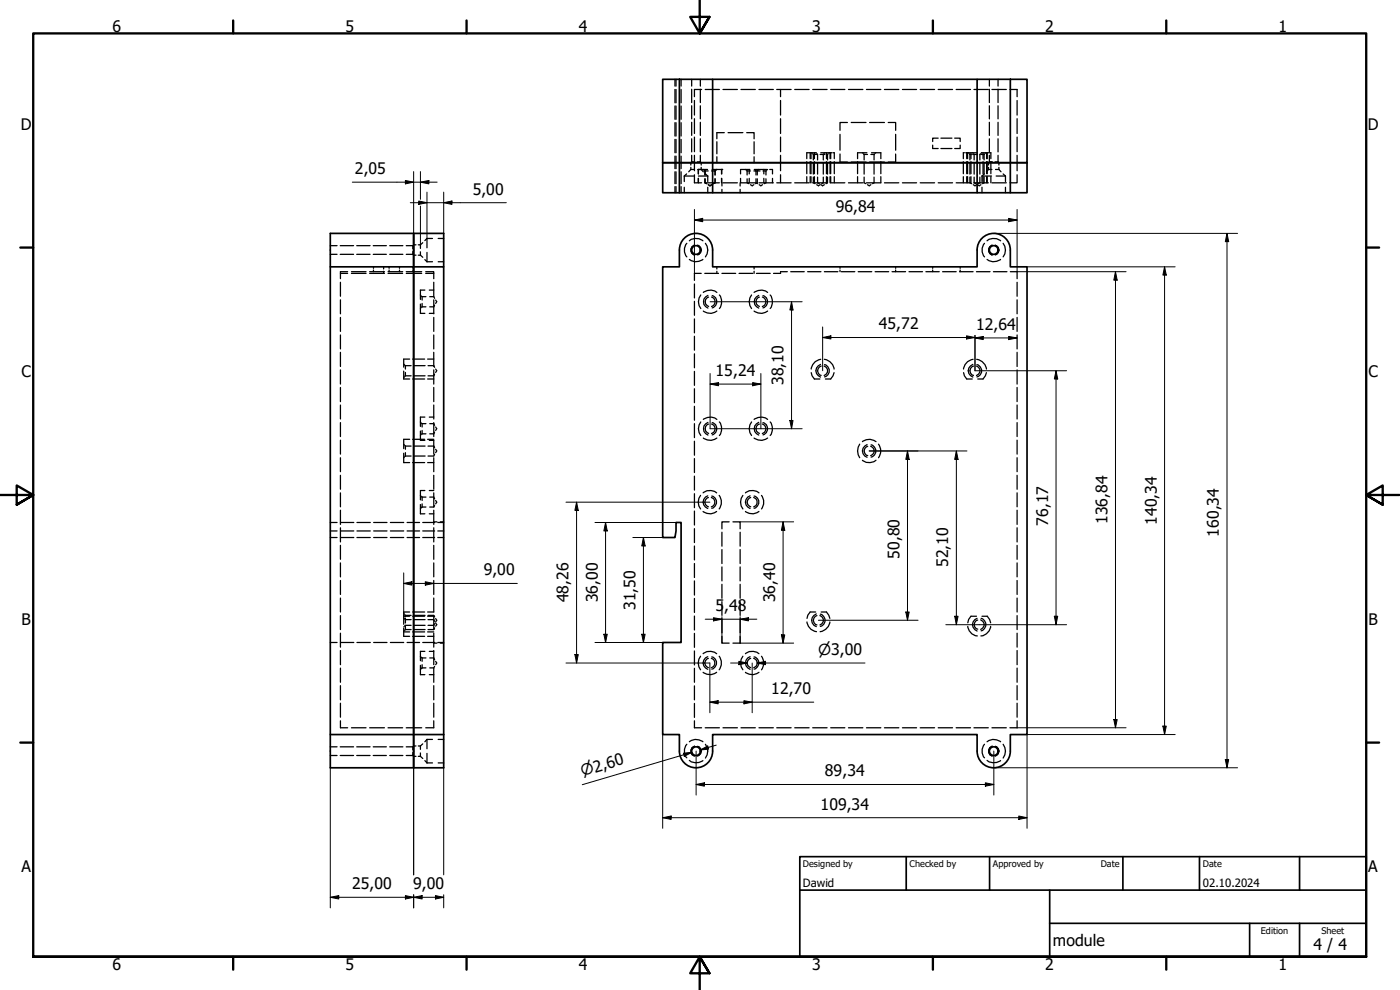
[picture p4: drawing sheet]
<svg xmlns="http://www.w3.org/2000/svg" width="420mm" height="297mm" viewBox="0 0 420 297" stroke-linecap="round" stroke-linejoin="round" font-family="sans-serif">
<!-- layer: Hidden (ISO) -->
<g fill="none" stroke="#000" stroke-width=".38">
<path d="M202.6 23.8v2M202.6 26.8v4M202.6 31.8v4M202.6 36.8v4M202.9 23.8v2M202.9 26.8v4M202.9 31.8v4M202.9 36.8v4M204.4 23.8v2M204.4 26.8v4M204.4 31.8v4M204.4 36.8v4"/>
<path d="M207.6 23.8v2M207.6 26.8v4M207.6 31.7v4M207.6 36.7v3.9M208.4 30.1v4.4M208.4 35.6v4.5M210.2 23.8v2M210.2 26.8v4M210.2 31.7v4M210.2 36.7v3.9M210.6 26.8h-2.2v2.2M211.6 26.8h4.3"/>
<path d="M217 26.8h4.3M217.4 39.8h-2.3v1.8M218.5 39.8h4.4M222.4 26.8h4.3M224.1 39.8h2.2v1.8M227.8 26.8h4.3M233.1 26.8h4.3M234.3 26.8v2.2M234.3 30.1v4.4M234.3 35.6v4.5M238.5 26.8h4.3M243.9 26.8h4.3"/>
<path d="M249.3 26.8h4.3M254.3 36.8h-2.2v2.3M254.6 26.8h4.4M255.5 36.8h4.4M260 26.8h4.4M261 36.8h4.4M265.4 26.8h4.3M266.6 36.8h2.2v2.3M270.8 26.8h4.3M276.2 26.8h4.3M281.6 26.8h4.3M287 26.8h4.3"/>
<path d="M292.3 26.8h4.3M296.9 23.8v2M296.9 26.8v4M296.9 31.7v4M296.9 36.7v3.9M297.7 26.8h4.3M299.5 23.8v2M299.5 26.8v4M299.5 31.7v4M299.5 36.7v3.9M303.1 26.8h2.1v2.2M305.2 30.1v4.4"/>
<path d="M305.2 35.6v4.5M202.6 41.8v4M202.6 46.8v3.8M202.6 51.5v3.6M202.6 56v1.8M202.9 41.8v4M202.9 46.8v3.8M202.9 51.5v3.6M202.9 56v1.8M204.4 41.8v4M204.4 46.8v3.8M204.4 51.5v3.6"/>
<path d="M204.4 56v1.8M205.4 52.8h2.8M205.4 52.8v1.7M205.4 56.2v1.6M206.1 52.2l-.7 .6M207.3 50.8h1M207.3 50.8l-.6 .7M207.3 50.2v.6M207.5 48.8l-.2 .7M207.6 48.6h.9M207.6 48.6h-.1M207.6 41.6v4"/>
<path d="M207.6 46.6v2M208.4 41.1v4.4M208.4 46.6v4.6M208.4 52.4v2.4h2.2M209.3 48.6h.9M209.4 50.8h2.9M209.5 50.8v1.4M209.5 53.5v1.3M209.6 52.8h2.8M209.6 50.8v1.4M209.6 53.5v1.3M210.2 48.6h.1"/>
<path d="M210.2 41.6v4M210.2 46.6v2M210.4 48.8v.7M210.4 50.2v.6l.7 .7M211 50.8l.2 .2M211.1 50.8l.2 .2M211.4 51.2l.1 .1M211.5 51.2l.1 .1v1.2M211.5 51.3h1M211.5 53.6v1.2l.5 .3M211.5 51.3v1.2M211.6 54.8h4.3"/>
<path d="M211.6 54.8l.5 .3M211.6 53.6v1.2M211.7 52.2l.7 .6M212.4 52.8v1.7M212.4 56.2v1.6M212.5 55.4l.6 .3M213.6 51.3h1M213.6 55.4l-.6 .3M213.7 50.8h2.8v1.4M214.6 51.3h.1M214.6 53.6v1.2l-.5 .3M214.6 51.3v1.2"/>
<path d="M215 50.8l-.1 .2M215.1 42.5v3.7M215.1 47v1.8M215.1 50.8l-.2 .2M216.5 53.5v1.3M216.6 50.8v1.4M216.6 53.5v1.3M216.7 54.8v1M216.7 56.8v1M217 54.8h4.3M222.1 54.8v1M222.1 56.8v1"/>
<path d="M222.2 53.5v1.3M222.4 54.8h4.3M223.7 50.8l.2 .2M224.1 51.2l.1 .1M224.2 51.3h1M224.2 53.6v1.2l.5 .3M224.2 51.3v1.2M224.9 50.8v1.4M224.9 53.5v1.3M225 50.8h-2.8v1.4M225.2 55.4l.5 .3 .6-.3M226.3 51.3h1.8"/>
<path d="M226.3 42.5v3.7M226.3 47v1.8M226.4 50.8l.1 .2M226.4 50.8h3.7M226.7 51.2l.2 .1v1.2M226.9 53.6v1.2l.4 .3M227.3 53.6v1.2l-.5 .3M227.4 51.2l-.1 1.3M227.7 50.8l-.1 .2M227.8 54.8h4.3M227.8 55.4l.5 .3 .6-.3M229 51.3h.9"/>
<path d="M229.2 50.8v1.4M229.2 53.5v1.3M229.9 53.6v1.2l-.5 .3M229.9 51.3v1.2M230 51.2l-.1 .1M230.4 50.8l-.2 .2M231 50.8h.8v1.4M231.8 53.5v1.3M233.1 54.8h4.3M234.3 41.1v4.4M234.3 46.6v4.6M234.3 52.4v2.4"/>
<path d="M238.5 54.8h4.3M242.1 48.5v3.6M242.1 53v1.8M243.1 45.8v1.8M243.1 48.5v3.6M243.1 53v1.8M243.4 45.8v1.8M243.4 48.5v3.6M243.4 53v1.8M243.6 45.8l.2 .2M243.9 54.8h4.3M244 46.2l.1 .1"/>
<path d="M244.1 46.3h1M244.1 53.1v1.7l.5 .3M244.1 46.3v1.7M244.1 48.9v3.3M244.4 45.8v1.8M244.4 48.5v3.6M244.4 53v1.8M245 46l-2.9-.2v1.8M245.1 55.4l.5 .3 .5-.3M245.2 46.2l.2 1.8M245.4 53.1v1.7l.5 .3M245.4 48.9v3.3"/>
<path d="M246.1 46.3h1.4M246.3 45.8h3.4M246.4 55.4l.5 .3 .5-.3M247.1 53.1v1.7l-.5 .3M247.1 48.9v3.3M247.3 46.2l-.2 .1v1.7M247.6 45.8l-.1 .2M248 46.3h.3M248 45.8v1.8M248 48.5v3.6M248 53v1.8M248.3 53.1v1.7l-.4 .3"/>
<path d="M248.3 46.3v1.7M248.3 48.9v3.3M248.5 46.2l-.2 .1M248.9 45.8l-.2 .2M249.1 45.8v1.8M249.1 48.5v3.6M249.1 53v1.8M249.3 53v1.8h4.3M249.3 45.8v1.8M249.3 48.5v3.6M250 45.8h.4v1.8M250.4 48.5v3.6"/>
<path d="M250.4 53v1.8M252.1 40.3v4.8M252.1 46.2v2.4h2.2M254.6 54.8h4.4M255.5 48.6h4.4M257.4 48.5v3.6M257.4 53v1.8M258.8 45.8l.2 .2M259.2 46.2l.1 .1M259.3 46.3h1M259.3 53.1v1.7l.5 .3M259.3 46.3v1.7"/>
<path d="M259.3 48.9v3.3M260.2 45.8h-2.8v1.8M260.3 55.4l.6 .3 .5-.3M261 48.6h4.4M261.4 46.3h.9M261.6 45.8h2.8v1.8M262.3 53.1v1.7l-.4 .3M262.3 46.3v1.7M262.3 48.9v3.3M262.5 46.2l-.2 .1M262.8 45.8l-.1 .2M264.4 53v1.8h-4.4"/>
<path d="M264.4 48.5v3.6M265.4 54.8h4.3M268.8 46.2v2.4h-2.2M268.8 40.3v4.8M270.8 54.8h4.3M276.2 54.8h4.3M279.9 43.5v1.1h1.7M281.6 41.5h-1.7v1M281.6 54.8h4.3M282.4 41.5h3.3M282.4 44.6h3.3M286.5 41.5h1.7v1"/>
<path d="M287 54.8h4.3M288.2 43.5v1.1h-1.7M289.1 48.5v3.6M289.1 53v1.8M289.4 45.8h-.3v1.8M289.8 45.8h.4M290.1 45.8v1.8M290.1 48.5v3.6M290.1 53v1.8M290.4 48.5v3.6M290.4 53v1.8M290.6 45.8l.2 .2"/>
<path d="M291 46.2l.1 .1M291.1 46.3h.4M291.1 53.1v1.7l.5 .3M291.1 46.3v1.7M291.1 48.9v3.3M291.4 45.8v1.8M291.4 48.5v3.6M291.4 53v1.8M291.8 45.8l.2 .2M291.9 46.3h1.5M292.1 55.4l.5 .3 .5-.3M292.2 46.2l.2 1.8"/>
<path d="M292.3 54.8h4.3M292.4 53.1v1.7l.5 .3M292.4 48.9v3.3M293.2 45.8h-2.9l.1 1.8M293.4 55.4l.5 .3 .5-.3M294.1 53.1v1.7l-.5 .3M294.1 48.9v3.3M294.3 46.2l-.2 .1v1.7M294.4 46.3h.9M294.4 46l3-.2v1.8M294.7 52.8h2.9M294.7 52.8v1.7"/>
<path d="M294.7 56.2v1.6M295 45.8v1.8M295 48.5v3.6M295 53v1.8M295.3 53.1v1.7l-.4 .3M295.3 46.3v1.7M295.3 48.9v3.3M295.4 52.2l-.7 .6M295.5 46.2l-.2 .1M295.8 45.8l-.1 .2M296.1 45.8v1.8M296.1 48.5v3.6"/>
<path d="M296.1 53v1.8M296.3 45.8v1.8M296.3 48.5v3.6M296.3 53v1.8M296.7 50.8h1M296.7 50.8l-.7 .7M296.7 50.2v.6M296.8 48.8l-.1 .7M296.9 48.6h.9M296.9 48.6h.1M296.9 41.6v4M296.9 46.6v2"/>
<path d="M297.4 48.5v3.6M297.4 53v1.8M297.7 54.8h4.3M298.6 48.6h.9M298.8 50.8h1M299 52.8h2.8M299.5 48.6h.1M299.5 41.6v4M299.5 46.6v2M299.7 48.8l.1 .7M299.8 50.8l.6 .7M299.8 50.2v.6"/>
<path d="M301.1 52.2l.7 .6M301.8 52.8v1.7M301.8 56.2v1.6M305.2 52.4v2.4h-2.1M305.2 41.1v4.4M305.2 46.6v4.6M99.1 73.7h2.1M99.1 76.3h2.1M102.1 73.7h4M102.1 76.3h4M107.1 73.7h4M107.1 76.3h4"/>
<path d="M112 73.7h4M112 76.3h4M117 73.7h3.9M117 76.3h3.9M121.9 73.7h2M121.9 76.3h2M123.9 73.7v.9M123.9 75.5v.8M123.9 76.3l.1 .1M124 73.6l-.1 .1M124.1 76.5l.7 .1M124.8 73.5l-.7 .1"/>
<path d="M125.5 73.5h.7M125.5 76.6h.7M126.2 73.5v1M126.2 75.6v1M126.2 76.6l.7 .6M126.9 72.8l-.7 .7M127.5 77.9l.6 .6M128.1 71.6v2.7M128.1 75.7v2.8M128.1 78.5h1.7M128.1 71.6h1.7M128.1 71.6l-.6 .6"/>
<path d="M131.5 78.5h1.7M131.5 71.6h1.7M206.1 73a3.1 3.1 0 0 0 0 4.1M206.9 72.2a3.2 3.2 0 0 1 4 0M206.9 77.8a3.2 3.2 0 0 0 4 0M208.4 73.6a1.53 1.53 0 0 0-1.1 1.4 1.53 1.53 0 0 0 1.1 1.5M209.4 73.6a1.49 1.49 0 0 1 1 1.4 1.49 1.49 0 0 1-1 1.4M211.7 73a3.3 3.3 0 0 1 0 4.1M295.5 73a3.1 3.1 0 0 0 0 4.1M296.2 72.2a3.2 3.2 0 0 1 4.1 0M296.2 77.8a3.2 3.2 0 0 0 4.1 0M297.8 73.6a1.53 1.53 0 0 0-1.1 1.4 1.53 1.53 0 0 0 1.1 1.5"/>
<path d="M298.7 73.6a1.49 1.49 0 0 1 1.1 1.4 1.49 1.49 0 0 1-1.1 1.4M301.1 73a3.3 3.3 0 0 1 0 4.1M102.2 82h2.1M102.2 84.7v4.2M102.2 90v4.2M102.2 95.2v4.2M104.3 81.5h-2.1v2.1M105.5 82h4.4M105.5 81.5h4.4M110.9 82h4.5M110.9 81.5h4.5M112.1 80.1v.4"/>
<path d="M112.1 81v.5M115.1 80.1v.6M115.1 81.4v.6M116.5 82h4.3M116.5 81.5h4.3M116.8 80.1v.4M116.8 81v.5M119.9 80.1v.4M119.9 81v.5M121.9 82h4.7M121.9 81.5h4.7M124 80.1v.4"/>
<path d="M124 81v.5M126.2 91.2v2.8h1.3M126.2 88.5l.1 .2M126.3 92.4l-.1 .1M126.5 88.9l.2 .1M126.7 89v1M126.7 91v1.1M126.7 92.1l-.2 .1M126.7 92.1h1.1M126.7 89h1.1M127.5 87h-1.3v2.8M127.8 81.5h2.4v2.1"/>
<path d="M127.8 82h2.4M128.8 94h1.4M128.8 87h1.4M129 89h1.2l.2 .5M130.2 84.7v4.2M130.2 90v4.2M130.2 95.2v4.2M130.4 91.6l-.2 .5h-1.2M130.7 90l.4 .5-.4 .5M208.4 85.2v4.2M208.4 90.4v4.2M208.4 95.7v4.2"/>
<path d="M210.3 88.5a3.3 3.3 0 0 0 0 4.1M210.4 82h-2v2.1M211.1 93.3a3.4 3.4 0 0 0 4 0M211.1 87.7a3.4 3.4 0 0 1 4 0M211.5 82h4.1M212.5 88.6a2.03 2.03 0 0 0-1.4 1.9 2.03 2.03 0 0 0 1.4 1.9M212.7 89.1a1.47 1.47 0 0 0-1.1 1.4 1.47 1.47 0 0 0 1.1 1.4M213.6 89.1a1.45 1.45 0 0 1 1 1.4 1.45 1.45 0 0 1-1 1.4M213.7 88.7a1.92 1.92 0 0 1 1.4 1.8 1.92 1.92 0 0 1-1.4 1.9M215.1 80.1v.6M215.1 81.4v.6M215.9 88.5a3.4 3.4 0 0 1 0 4.1"/>
<path d="M216.7 82h4.1M221.8 82h4.1M225.6 88.5a3.3 3.3 0 0 0 0 4.1M226.3 93.3a3.4 3.4 0 0 0 4.1 0M226.3 87.7a3.4 3.4 0 0 1 4.1 0M226.3 80.1v.6M226.3 81.4v.6M227 82h4.1M227.7 88.6a2.03 2.03 0 0 0-1.3 1.9 2.03 2.03 0 0 0 1.3 1.9M227.9 89.1a1.47 1.47 0 0 0-1 1.4 1.47 1.47 0 0 0 1 1.4M228.8 89.1a1.45 1.45 0 0 1 1.1 1.4 1.45 1.45 0 0 1-1.1 1.4M229 88.7a1.92 1.92 0 0 1 1.4 1.8 1.92 1.92 0 0 1-1.4 1.9"/>
<path d="M231.1 88.5a3.4 3.4 0 0 1 0 4.1M234.3 81.8v.2h-2.1M236.3 81.5h-2v.2M237.3 81.5h4.1M242.4 81.5h4M247.4 81.5h4.1M252.1 80.1v.4M252.1 81v.5M252.5 81.5h4M257.6 81.5h4M262.6 81.5h4.1M267.7 81.5h4.1"/>
<path d="M268.8 80.1v.4M268.8 81v.5M272.8 81.5h4.1M277.9 81.5h4M279.9 80.1v.4M279.9 81v.5M282.9 81.5h4.1M288 81.5h4M288.2 80.1v.4M288.2 81v.5M293.1 81.5h4M298.1 81.5h4.1"/>
<path d="M303.2 81.5h2v2.1M305.2 84.7v4.2M305.2 90v4.2M305.2 95.2v4.2M102.2 100.5v4.2M102.2 105.7v4.3M102.2 111v4.2M102.2 116.3v4.2M121.2 111.4v2.3h1.7M121.2 109.3l.1 .1M121.3 113.1l-.1 .2M121.5 109.6l.2 .1"/>
<path d="M121.7 109.7v1M121.7 111.7v1.1M121.7 112.8l-.2 .1M121.7 112.8h1.7M121.7 109.7h1.7M122.9 107.7h-1.7v2.5M123.8 113.7h3.6M123.8 107.7h3.6M124.2 112.8h3.4M124.2 109.7h3.4M128.3 113.7h1.9M128.3 107.7h1.9"/>
<path d="M128.5 109.7h1.7l.2 .5M130.2 100.5v4.2M130.2 105.7v4.3M130.2 111v4.2M130.2 116.3v4.2M130.4 112.3l-.2 .5h-1.7M130.7 110.7l.4 .5-.4 .5M208.4 100.9v4.2M208.4 106.2v4.1M208.4 111.4v4.2M208.4 116.6v4.2M243.5 111.8l.2 1 .7 .9h1.7"/>
<path d="M246.3 109.3a2 2 0 0 0-1.4 1.9 2 2 0 0 0 1.4 1.9M246.3 107.8a3.3 3.3 0 0 0-2.8 2.9M246.4 109.8a1.44 1.44 0 0 0-1 1.4 1.44 1.44 0 0 0 1 1.4M247.3 109.8a1.45 1.45 0 0 1 1.1 1.4 1.45 1.45 0 0 1-1.1 1.4M247.4 107.8a3.4 3.4 0 0 1 2.9 2.9M247.5 109.4a1.9 1.9 0 0 1 1.4 1.8 1.9 1.9 0 0 1-1.4 1.9M250.3 111.8l-.3 1-.7 .9h-1.6M289.2 111.8l.2 1 .7 .9h1.7M292 109.3a2 2 0 0 0-1.4 1.9 2 2 0 0 0 1.4 1.9M292 107.8a3.3 3.3 0 0 0-2.8 2.9M292.2 109.8a1.44 1.44 0 0 0-1.1 1.4 1.44 1.44 0 0 0 1.1 1.4M293.1 109.8a1.45 1.45 0 0 1 1 1.4 1.45 1.45 0 0 1-1 1.4"/>
<path d="M293.1 107.8a3.4 3.4 0 0 1 2.9 2.9M293.2 109.4a1.9 1.9 0 0 1 1.4 1.8 1.9 1.9 0 0 1-1.4 1.9M296 111.8l-.3 1-.7 .9h-1.6M305.2 100.5v4.2M305.2 105.7v4.3M305.2 111v4.2M305.2 116.3v4.2M102.2 121.5v4.2M102.2 126.8v4.2M102.2 132.1v4.2M102.2 137.3v4.2M121.2 133.3l.1 .2"/>
<path d="M121.2 136v2.8h1.7M121.3 137.1l-.1 .2M121.5 133.7l.2 .1M121.7 133.8v1M121.7 135.8v1M121.7 136.8l-.2 .2M121.7 136.8h1.7M121.7 133.8h1.7M122.9 131.8h-1.7v2.8M123.8 138.8h3.6M123.8 131.8h3.6M124.2 136.8h3.4"/>
<path d="M124.2 133.8h3.4M126.2 129.3v2.8h1.3M126.2 126.6l.1 .2M126.3 130.5l-.1 .1M126.5 127l.2 .1M126.7 127.1v1M126.7 129.1v1.1M126.7 130.2l-.2 .1M126.7 130.2h1.1M126.7 127.1h1.1M127.5 125.1h-1.3v2.8M128.3 138.8h1.9"/>
<path d="M128.3 131.8h1.9M128.5 133.8h1.7l.2 .5M128.8 132.1h1.4M128.8 125.1h1.4M129 127.1h1.2l.2 .5M130.2 121.5v4.2M130.2 126.8v4.2M130.2 132.1v4.2M130.2 137.3v4.2M130.4 136.3l-.2 .5h-1.7M130.4 129.7l-.2 .5h-1.2M130.7 134.8l.4 .5-.4 .5"/>
<path d="M130.7 128.1l.4 .5-.4 .5M208.4 121.9v4.2M208.4 127.1v4.2M208.4 132.4v4.2M208.4 137.6v4.2M210.3 126.6a3.3 3.3 0 0 0 0 4.1M211.1 131.4a3.4 3.4 0 0 0 4 0M211.1 125.8a3.4 3.4 0 0 1 4 0M212.5 126.7a2.03 2.03 0 0 0-1.4 1.9 2.03 2.03 0 0 0 1.4 1.9M212.7 127.2a1.47 1.47 0 0 0-1.1 1.4 1.47 1.47 0 0 0 1.1 1.4M213.6 127.2a1.45 1.45 0 0 1 1 1.4 1.45 1.45 0 0 1-1 1.4M213.7 126.8a1.92 1.92 0 0 1 1.4 1.8 1.92 1.92 0 0 1-1.4 1.9"/>
<path d="M215.9 126.6a3.4 3.4 0 0 1 0 4.1M225.6 126.6a3.3 3.3 0 0 0 0 4.1M226.3 131.4a3.4 3.4 0 0 0 4.1 0M226.3 125.8a3.4 3.4 0 0 1 4.1 0M227.7 126.7a2.03 2.03 0 0 0-1.3 1.9 2.03 2.03 0 0 0 1.3 1.9M227.9 127.2a1.47 1.47 0 0 0-1 1.4 1.47 1.47 0 0 0 1 1.4M228.8 127.2a1.45 1.45 0 0 1 1.1 1.4 1.45 1.45 0 0 1-1.1 1.4M229 126.8a1.92 1.92 0 0 1 1.4 1.8 1.92 1.92 0 0 1-1.4 1.9M231.1 126.6a3.4 3.4 0 0 1 0 4.1M258 133.3a3.6 3.6 0 0 0 0 4M258.8 138.1a3.1 3.1 0 0 0 4.1 0M258.8 132.5a3.3 3.3 0 0 1 4.1 0"/>
<path d="M260.2 133.4a2 2 0 0 0-1.4 1.9 2 2 0 0 0 1.4 1.9M260.4 133.9a1.44 1.44 0 0 0-1.1 1.4 1.44 1.44 0 0 0 1.1 1.4M261.3 133.9a1.45 1.45 0 0 1 1.1 1.4 1.45 1.45 0 0 1-1.1 1.4M261.4 133.5a1.9 1.9 0 0 1 1.5 1.8 1.9 1.9 0 0 1-1.5 1.8M263.7 133.3a3.4 3.4 0 0 1 0 4M305.2 121.5v4.2M305.2 126.8v4.2M305.2 132.1v4.2M305.2 137.3v4.2M99.1 159.3h2.1M99.1 156.8h2.1M102.2 159.3h4"/>
<path d="M102.2 156.8h4M102.2 142.6v4.2M102.2 147.9v4.2M102.2 153.1v4.2M102.2 158.4v4.2M107.1 159.3h4M107.1 156.8h4M112.1 159.3h4M112.1 156.8h4M117.2 159.3h4M117.2 156.8h4M122.2 159.3h3.7"/>
<path d="M122.2 156.8h3.7M126.2 151.4v2.8h1.3M126.2 148.6l.1 .2M126.3 152.5l-.1 .1M126.5 149l.2 .1M126.7 149.1v1.1M126.7 151.2v.9M126.7 152.1l-.2 .2M126.7 152.1h1.1M126.7 149.1h1.1M126.9 159.3h3.5M126.9 156.8h3.5"/>
<path d="M127.5 147.2h-1.3v2.8M128.8 154.2h1.4M128.8 147.2h1.4M129 149.1h1.2l.2 .6M130.2 142.6v4.2M130.2 147.9v4.2M130.2 153.1v4.2M130.2 158.4v4.2M130.2 156.6h.9M130.4 151.7l-.2 .4h-1.2M130.7 150.2l.4 .5-.4 .5M131.4 159.3h1.8"/>
<path d="M131.4 156.8h1.8M132.1 156.6h1.1M208.4 142.9v4.2M208.4 148.1v4.2M208.4 153.3v4.2M208.4 158.6v4.2M210.2 148.6a3.3 3.3 0 0 0 0 4.1M211 153.5a3.3 3.3 0 0 0 4.1 0M211 147.9a3.1 3.1 0 0 1 4.1 0M212.4 148.8a2 2 0 0 0-1.4 1.9 2 2 0 0 0 1.4 1.9M212.6 149.3a1.44 1.44 0 0 0-1.1 1.4 1.44 1.44 0 0 0 1.1 1.4M213.5 149.3a1.45 1.45 0 0 1 1.1 1.4 1.45 1.45 0 0 1-1.1 1.4"/>
<path d="M213.6 148.8a1.89 1.89 0 0 1 1.5 1.9 1.89 1.89 0 0 1-1.5 1.8M215.8 148.6a3.4 3.4 0 0 1 0 4.1M216.7 159.7v4.2M218.8 156.6h-2.1v2.1M220 156.6h2.1v2.1M222.1 159.7v4.2M222.9 148.6a3.3 3.3 0 0 0 0 4.1M223.7 153.5a3.3 3.3 0 0 0 4.1 0M223.7 147.9a3.1 3.1 0 0 1 4.1 0M225.1 148.8a2 2 0 0 0-1.4 1.9 2 2 0 0 0 1.4 1.9M225.3 149.3a1.44 1.44 0 0 0-1.1 1.4 1.44 1.44 0 0 0 1.1 1.4M226.2 149.3a1.45 1.45 0 0 1 1.1 1.4 1.45 1.45 0 0 1-1.1 1.4"/>
<path d="M226.3 148.8a1.89 1.89 0 0 1 1.5 1.9 1.89 1.89 0 0 1-1.5 1.8M228.5 148.6a3.4 3.4 0 0 1 0 4.1M305.2 142.6v4.2M305.2 147.9v4.2M305.2 153.1v4.2M305.2 158.4v4.2M99.1 161.3h2.1M102.2 161.3h4M102.2 163.6v4.2M102.2 168.9v4.2M102.2 174.2v4.2M102.2 179.4v4.2"/>
<path d="M107.1 161.3h4M112.1 161.3h4M117.2 161.3h4M122.2 161.3h3.7M126.9 161.3h3.5M130.2 179.4v4.2h-1.9M130.2 163.6v4.2M130.2 168.9v4.2M130.2 174.2v4.2M131.4 161.3h1.8M208.4 163.8v4.2M208.4 169.1v4.2"/>
<path d="M208.4 174.3v4.2M208.4 179.6v4.2M216.7 164.9v4.2M216.7 170.1v4.2M216.7 175.3v4.2M222.1 164.9v4.2M222.1 170.1v4.2M222.1 175.3v4.2M305.2 163.6v4.2M305.2 168.9v4.2M305.2 174.2v4.2M305.2 179.4v4.2"/>
<path d="M99.1 192.8h2.1M102.2 192.8h4M102.2 184.7v4.2M102.2 190v4.2M102.2 195.2v4.2M107.1 192.8h4M112.1 192.8h4M117.2 192.8h4M121.2 184.9h1.7M121.2 184.1l.1 .2M121.2 185.4l.1 .2M121.2 184.5v2.8"/>
<path d="M121.2 188.5v2.4h1.7M121.2 189.6h1.7M121.3 187.9l-.1 .2M121.3 189.2l-.1 .2M121.5 184.5l.2 .1M121.5 185.7l.2 .2h1.7M121.7 184.6v.4M121.7 185.5v1.4M121.7 187.9v1M121.7 184.6h1.7M121.7 188.9l-.2 .2M121.7 188.9h1.7"/>
<path d="M122.2 192.8h3.7M122.9 183.6h-1.7v.5M123.4 187.6l-1.9 .2M123.8 183.6h3.6M123.8 184.9h3.6M123.8 189.6h3.6M123.8 190.9h3.6M124.2 187.6h3.4M124.2 184.6h3.4M124.2 188.9h3.4M124.2 185.9h3.4M126.2 199.6v2.8h1.3"/>
<path d="M126.2 196.9l.1 .2M126.5 197.3l.2 .1M126.7 197.4v1M126.7 199.4v1M126.7 197.4h1.1M126.9 192.8h3.5M127.5 195.4h-1.3v2.8M128.3 184.9h1.9M128.3 189.6h1.9M128.3 190.9h1.9M128.5 184.6h1.7l.2 .5M128.5 185.9h1.7l.2 .5"/>
<path d="M128.5 188.9h1.7M128.8 195.4h1.4M129 197.4h1.2l.2 .5M130.2 193h.9M130.2 184.7v4.2M130.2 190v4.2M130.2 195.2v4.2M130.4 187.1l-.2 .5h-1.7M130.4 188.4l-.2 .5M130.4 199.9l-.2 .5h-1.2M130.7 185.6l.4 .5-.4 .5M130.7 186.9l.4 .5-.4 .5"/>
<path d="M130.7 198.4l.4 .5-.4 .5M131.4 192.8h1.8M132.1 193h1.1M208.4 184.8v4.2M208.4 190v4.2M208.4 195.3v4.2M210.2 196.9a3.3 3.3 0 0 0 0 4.1M211 196.1a3.1 3.1 0 0 1 4.1 0M212.4 197a2 2 0 0 0-1.4 1.9 2 2 0 0 0 1.4 1.9M212.6 197.5a1.44 1.44 0 0 0-1.1 1.4 1.44 1.44 0 0 0 1.1 1.4M213.5 197.5a1.45 1.45 0 0 1 1.1 1.4 1.45 1.45 0 0 1-1.1 1.4M213.6 197.1a1.89 1.89 0 0 1 1.5 1.8 1.89 1.89 0 0 1-1.5 1.9"/>
<path d="M215.8 196.9a3.4 3.4 0 0 1 0 4.1M216.7 190.9v2.1h2.1M216.7 180.5v4.1M216.7 185.7v4.2M222.1 190.9v2.1h-2.1M222.1 180.5v4.1M222.1 185.7v4.2M222.9 196.9a3.3 3.3 0 0 0 0 4.1M223.7 196.1a3.1 3.1 0 0 1 4.1 0M225.1 197a2 2 0 0 0-1.4 1.9 2 2 0 0 0 1.4 1.9M225.3 197.5a1.44 1.44 0 0 0-1.1 1.4 1.44 1.44 0 0 0 1.1 1.4M226.2 197.5a1.45 1.45 0 0 1 1.1 1.4 1.45 1.45 0 0 1-1.1 1.4"/>
<path d="M226.3 197.1a1.89 1.89 0 0 1 1.5 1.8 1.89 1.89 0 0 1-1.5 1.9M228.5 196.9a3.4 3.4 0 0 1 0 4.1M242.2 186.6a3.3 3.3 0 0 0 2.8 2.9M244.8 183.6h-1.7l-.7 1-.2 .9M245 184.2a2 2 0 0 0-1.4 1.9 2 2 0 0 0 1.4 1.9M245.2 184.7a1.44 1.44 0 0 0-1.1 1.4 1.44 1.44 0 0 0 1.1 1.4M246.1 184.7a1.45 1.45 0 0 1 1 1.4 1.45 1.45 0 0 1-1 1.4M246.2 184.3a1.9 1.9 0 0 1 1.4 1.8 1.9 1.9 0 0 1-1.4 1.8M246.4 183.6h1.6l.7 1 .3 .9M249 186.6a3.3 3.3 0 0 1-2.9 2.9M290.4 187.9a3.2 3.2 0 0 0 2.9 2.9M293.1 184.9h-1.7l-.7 1-.3 1"/>
<path d="M293.2 185.5a2 2 0 0 0-1.4 1.9 2 2 0 0 0 1.4 1.9M293.4 186a1.4 1.4 0 0 0-1 1.4 1.4 1.4 0 0 0 1 1.4M294.3 186a1.49 1.49 0 0 1 1.1 1.4 1.49 1.49 0 0 1-1.1 1.4M294.4 185.5a1.94 1.94 0 0 1 1.5 1.9 1.94 1.94 0 0 1-1.5 1.9M294.7 184.9h1.6l.7 1 .3 1M297.3 187.9a3.2 3.2 0 0 1-2.9 2.9M305.2 184.7v4.2M305.2 190v4.2M305.2 195.2v4.2M102.2 216.3v2.1h2.1M102.2 200.5v4.2M102.2 205.7v4.3"/>
<path d="M102.2 211v4.2M105.5 218.4h4.4M110.9 218.4h4.5M116.5 218.4h4.3M121.9 218.4h4.7M126.3 200.8l-.1 .1M126.7 200.4l-.2 .2M126.7 200.4h1.1M128.8 202.4h1.4M130.2 216.3v2.1h-2.4M130.2 200.5v4.2M130.2 205.7v4.3"/>
<path d="M130.2 211v4.2M208.4 216.3v2.1h2.2M208.4 200.5v4.2M208.4 205.8v4.2M208.4 211.1v4.2M211 201.7a3.3 3.3 0 0 0 4.1 0M211.6 218.4h4.3M217 218.4h4.3M222.4 218.4h4.3M223.7 201.7a3.3 3.3 0 0 0 4.1 0M227.8 218.4h4.3M233.1 218.4h4.3"/>
<path d="M238.5 218.4h4.3M243.9 218.4h4.3M249.3 218.4h4.3M254.6 218.4h4.4M260 218.4h4.4M265.4 218.4h4.3M270.8 218.4h4.3M276.2 218.4h4.3M281.6 218.4h4.3M287 218.4h4.3M292.3 218.4h4.3M297.7 218.4h4.3"/>
<path d="M305.2 200.5v4.2M305.2 205.7v4.3M305.2 211v4.2M305.2 216.3v2.1h-2.1M99.1 224.1h2.1M99.1 226.7h2.1M102.1 224.1h4M102.1 226.7h4M107.1 224.1h4M107.1 226.7h4M112 224.1h4M112 226.7h4"/>
<path d="M117 224.1h3.9M117 226.7h3.9M121.9 224.1h2M121.9 226.7h2M123.9 224.1v.9M123.9 225.8v.9M123.9 226.7h.1M124 224l-.1 .1M124.1 226.8l.7 .1M124.8 223.8l-.7 .1M125.5 223.8h.7M125.5 226.9h.7"/>
<path d="M126.2 223.8v1M126.2 225.9v1M126.2 226.9l.7 .7M126.9 223.2l-.7 .6M127.5 228.2l.6 .7M128.1 221.9v2.7M128.1 226v2.9M128.1 228.9h1.7M128.1 221.9h1.7M128.1 221.9l-.6 .7M131.5 228.9h1.7M131.5 221.9h1.7"/>
<path d="M206.1 223.3a3.1 3.1 0 0 0 0 4.1M206.9 222.6a3.2 3.2 0 0 1 4 0M206.9 228.1a3.4 3.4 0 0 0 4 .1M208.4 223.9a1.54 1.54 0 0 0-1 1.4 1.54 1.54 0 0 0 1 1.5M209.4 224a1.49 1.49 0 0 1 1 1.4 1.49 1.49 0 0 1-1 1.4M211.7 223.3a3.4 3.4 0 0 1 0 4.1M295.5 223.3a3.1 3.1 0 0 0 0 4.1M296.2 222.6a3.2 3.2 0 0 1 4.1 0M296.2 228.1a3.4 3.4 0 0 0 4.1 .1M297.8 223.9a1.54 1.54 0 0 0-1.1 1.4 1.54 1.54 0 0 0 1.1 1.5M298.7 224a1.49 1.49 0 0 1 1.1 1.4 1.49 1.49 0 0 1-1.1 1.4M301.1 223.3a3.4 3.4 0 0 1 0 4.1"/>
</g>
<!-- layer: Visible (ISO) -->
<g fill="none" stroke="#000" stroke-width=".51">
<path d="M203.9 23.8h10v25h-10zM203.9 23.8h-5v25M213.9 23.8h79.3M303.2 23.8h-10v25h-79.3v9h-10v-9h-5M303.2 23.8h5v25h-5zM198.9 48.8h109.3v9h-5M198.9 48.8v9h5M213.9 57.8h79.3M293.2 48.8h10v9h-10zM99.1 80.1v140.3h25v10v-160.4v10.1h9.1v140.3M133.2 80.1v-10.1h-34.1v10.1h25v140.3h9.1M99.1 220.4v10h34.1v-10"/>
<path d="M203.9 225.3v-4.9h-5v-27.6h5.5v-36h-1.5v2.5l-.3 2h-3.7v-81.2h5v-5.1a5 5 0 0 1 5-5 5 5 0 0 1 5 5v5.1h79.3v-5.1a5 5 0 0 1 5-5 5 5 0 0 1 5 5v5.1h5v140.3h-5v4.9M203.9 225.4a5 5 0 0 0 5 5 5 5 0 0 0 5-5M213.9 225.3v-4.9h79.3v4.9M293.2 225.4a5 5 0 0 0 5 5 5 5 0 0 0 5-5"/>
<circle cx="208.9" cy="75" r="1.3"/>
<circle cx="298.2" cy="75" r="1.3"/>
<circle cx="208.9" cy="225.4" r="1.3"/>
<circle cx="298.2" cy="225.4" r="1.3"/>
</g>
<!-- layer: Hidden (ISO) -->
<g fill="#000">
<circle cx="216.5" cy="50.8" r=".19"/>
<circle cx="216.6" cy="50.8" r=".19"/>
</g>
<!-- layer: Border (ISO) -->
<g fill="none" stroke="#000" stroke-width=".7">
<path d="M70 6.1v3.9M140 6.1v3.9M210 0v10l-2.9-4.9h5.8l-2.9 4.9 2.9-4.9M280 6.1v3.9M350 6.1v3.9M6.1 74.3h3.9M410 74.3h3.9M0 148.5h10l-5-2.8v5.7l5-2.9-5 2.9M420 148.5h-10l5-2.8v5.7l-5-2.9 5 2.9M6.1 222.8h3.9M410 222.8h3.9M10 287.1v-277.1h400v277.1h-400h400"/>
<path d="M70 287.1v3.8M140 287.1v3.8M212.9 292l-2.9-4.9 2.9 4.9h-5.8l2.9-4.9v9.9M280 287.1v3.8M350 287.1v3.8"/>
</g>
<!-- layer: Title (ISO) -->
<path d="M240 257h170v30.1h-170zM272 257v10.1M297 257v10.1M337 257v10.1M360 257v10.1M390 257v10.1M240 267.1h170M315 277h95M315 267.1v20M375 277v10.1M390 277v10.1" fill="none" stroke="#000" stroke-width=".51"/>
<!-- layer: Dimension (ISO) -->
<g fill="none" stroke="#000" stroke-width=".3">
<path d="M105.7 54.7h25.5M121.7 54.2l2.4 .5-2.4 .5zM124.1 51.5v22M126.2 54.7l2.5-.5v1zM126.2 51.5v8.3M128.1 57.6v14M133.2 57.6v12.4M123.1 60.8h28.9M125.7 60.3l2.4 .5-2.4 .5zM126.2 61.8v11.7M133.2 60.8l2.4-.5v1zM208.4 66l2.5-.5v1z"/>
<path d="M208.4 66h96.8M208.4 62.9v19.1M298.3 70h73.1M302.7 65.5l2.5 .5-2.5 .5zM305.2 62.9v18.6h32.7M368.2 70l.5 2.5h-1zM368.2 70v160.4M213.1 90.5h27.6M237.6 90.5l.4 2.5h-1zM237.6 90.5v38.1M246.9 98.1v13.1M308.2 80.1h44.5"/>
<path d="M334.8 81.5l.5 2.6h-1zM334.8 81.5v136.9M349.5 80.1l.5 2.4h-1zM349.5 80.1v140.3M213.1 115.2l2.5-.4v.9zM213.1 112.1v16.5h27.6M213.1 115.2h15.2M225.9 114.8l2.4 .4-2.4 .5zM228.3 112.1v16.5M246.9 101.3l2.5-.5v.9zM246.9 101.3h45.7M290.1 100.8l2.5 .5-2.5 .4z"/>
<path d="M292.6 101.4l2.5-.4v.9zM292.6 100.6v10.6h27.5M292.6 101.4h12.6M302.7 101l2.5 .4-2.5 .5zM316.9 111.2l.5 2.5h-1zM316.9 111.2v76.2M237 126.2h1l-.4 2.4zM260.9 135.3h29.3M272.4 135.3l.5 2.5h-1.1zM272.4 135.3v50.8M287 135.3l.5 2.5h-1zM287 135.3v52.1"/>
<path d="M169.9 150.7h43.1M173 150.7l.5 2.4h-1zM173 150.7v48.2M178.6 156.8h24.3M181.7 156.8l.5 2.5h-1zM181.7 156.8v36M222.1 156.6h16.1M235 156.6l.5 2.5h-1zM235 156.6v36.4M121.2 175.1l2.4-.6v1.1zM121.2 175.1h34.1M121.2 171.9v13"/>
<path d="M127.6 174.5l2.6 .6-2.6 .5zM189.9 161.3h9M193.1 161.3l.5 2.5h-1zM193.1 161.3v31.5M169.9 198.9h43.1v15M172.5 196.4h1l-.5 2.5zM178.6 192.8h20.3M181.2 190.3h1l-.5 2.5zM192.6 190.3h1l-.5 2.5zM211.6 185.8h15.5M214.1 185.3l2.6 .5-2.6 .5zM216.7 185v8"/>
<path d="M219.3 198.9h4.9M221.7 198.4l2.5 .5-2.5 .5zM222.1 185.8l2.5-.5v1zM222.1 185v8h16.1M225.7 198.9v15M227.3 198.9l2.4-.5v1zM229.7 198.9h-2.4h32.3M234.5 190.5h1l-.5 2.5zM245.6 186.1h29.9M271.8 183.6h1.1l-.5 2.5zM283.8 187.4h36.3M286.5 184.9h1l-.5 2.5z"/>
<path d="M316.4 184.9h1l-.5 2.5zM213 210.7l2.5-.5v1zM213 210.7h31.2M223.3 210.2l2.4 .5-2.4 .5zM305.2 218.4h32.7M334.3 215.9h1l-.5 2.5zM349 217.9h1l-.5 2.5zM99.1 230.4v42M124.1 230.4v32.1M133.2 230.4v32.1M198.9 220.4v28.1M205.1 226l2.5-.3-2.2 1.2z"/>
<path d="M205.2 226.4l2.4-.7-32.8 9.7M208.9 235.4l2.5-.5v1zM208.9 235.4h89.4M208.9 225.3v13.3M210.1 225l2.3-1.2 .3 1zM214.9 223.6l-4.8 1.4M295.7 234.9l2.6 .5-2.6 .5zM298.3 230.4h73.1M298.3 225.3v13.3M352.7 220.4h-44.5v28.1M367.7 227.9h1l-.5 2.5zM198.9 245.3l2.5-.5v1.1z"/>
<path d="M198.9 245.3h109.3M305.8 244.8l2.4 .5-2.4 .6zM99.1 269.2l2.6-.5v1zM99.1 269.2h34.1M121.7 268.7l2.4 .5-2.4 .5zM124.1 269.2l2.6-.5v1zM124.1 268.5v3.9M130.7 268.7l2.5 .5-2.5 .5zM133.2 268.5v3.9"/>
</g>
<g fill="#000">
<path d="M121.7 54.2l2.4 .5-2.4 .5zM126.2 54.7l2.5-.5v1zM125.7 60.3l2.4 .5-2.4 .5zM133.2 60.8l2.4-.5v1zM208.4 66l2.5-.5v1zM302.7 65.5l2.5 .5-2.5 .5zM368.2 70l.5 2.5h-1zM237.6 90.5l.4 2.5h-1zM334.8 81.5l.5 2.6h-1zM349.5 80.1l.5 2.4h-1zM213.1 115.2l2.5-.4v.9zM225.9 114.8l2.4 .4-2.4 .5z"/>
<path d="M246.9 101.3l2.5-.5v.9zM290.1 100.8l2.5 .5-2.5 .4zM292.6 101.4l2.5-.4v.9zM302.7 101l2.5 .4-2.5 .5zM316.9 111.2l.5 2.5h-1zM237 126.2h1l-.4 2.4zM272.4 135.3l.5 2.5h-1.1zM287 135.3l.5 2.5h-1zM173 150.7l.5 2.4h-1zM181.7 156.8l.5 2.5h-1zM235 156.6l.5 2.5h-1zM121.2 175.1l2.4-.6v1.1z"/>
<path d="M127.6 174.5l2.6 .6-2.6 .5zM193.1 161.3l.5 2.5h-1zM172.5 196.4h1l-.5 2.5zM181.2 190.3h1l-.5 2.5zM192.6 190.3h1l-.5 2.5zM214.1 185.3l2.6 .5-2.6 .5zM221.7 198.4l2.5 .5-2.5 .5zM222.1 185.8l2.5-.5v1zM227.3 198.9l2.4-.5v1zM234.5 190.5h1l-.5 2.5zM271.8 183.6h1.1l-.5 2.5zM286.5 184.9h1l-.5 2.5z"/>
<path d="M316.4 184.9h1l-.5 2.5zM213 210.7l2.5-.5v1zM223.3 210.2l2.4 .5-2.4 .5zM334.3 215.9h1l-.5 2.5zM349 217.9h1l-.5 2.5zM205.1 226l2.5-.3-2.2 1.2zM208.9 235.4l2.5-.5v1zM210.1 225l2.3-1.2 .3 1zM295.7 234.9l2.6 .5-2.6 .5zM367.7 227.9h1l-.5 2.5zM198.9 245.3l2.5-.5v1.1zM305.8 244.8l2.4 .5-2.4 .6z"/>
<path d="M99.1 269.2l2.6-.5v1zM121.7 268.7l2.4 .5-2.4 .5zM124.1 269.2l2.6-.5v1zM130.7 268.7l2.5 .5-2.5 .5z"/>
</g>
<g font-size="4.8">
<text x="33.7" y="9.6">6</text>
<text x="103.7" y="9.6">5</text>
<text x="173.7" y="9.6">4</text>
<text x="243.7" y="9.6">3</text>
<text x="313.7" y="9.6">2</text>
<text x="383.7" y="9.6">1</text>
<text x="6.2" y="38.9">D</text>
<text x="410.5" y="38.9">D</text>
<text x="106.5" y="52.2">2,05</text>
<text x="141.9" y="58.4">5,00</text>
<text x="250.8" y="63.6">96,84</text>
<text x="263.8" y="98.9">45,72</text>
<text x="292.9" y="99">12,64</text>
<text x="6.4" y="113.1">C</text>
<text x="214.8" y="112.9">15,24</text>
<text x="410.7" y="113.1">C</text>
<text x="235.1" y="115.6" transform="rotate(-90 235.1 115.6)">38,10</text>
<text x="314.6" y="157.7" transform="rotate(-90 314.6 157.7)">76,17</text>
<text x="332.4" y="157.3" transform="rotate(-90 332.4 157.3)">136,84</text>
<text x="347.2" y="157.5" transform="rotate(-90 347.2 157.5)">140,34</text>
<text x="365.8" y="161" transform="rotate(-90 365.8 161)">160,34</text>
<text x="269.9" y="167.7" transform="rotate(-90 269.9 167.7)">50,80</text>
<text x="145.2" y="172.6">9,00</text>
<text x="284.6" y="170.1" transform="rotate(-90 284.6 170.1)">52,10</text>
<text x="170.6" y="180.8" transform="rotate(-90 170.6 180.8)">48,26</text>
<text x="179.4" y="180.8" transform="rotate(-90 179.4 180.8)">36,00</text>
<text x="190.7" y="183" transform="rotate(-90 190.7 183)">31,50</text>
<text x="214.7" y="183.4">5</text>
<text x="217.4" y="183.4">,48</text>
<text x="232.6" y="180.8" transform="rotate(-90 232.6 180.8)">36,40</text>
<text x="6.4" y="187.4">B</text>
<text x="410.7" y="187.4">B</text>
<text x="231.5" y="208.3">12,70</text>
<text x="247.6" y="233">89,34</text>
<text x="246.3" y="242.9">109,34</text>
<text x="6.4" y="261.7">A</text>
<text x="410.7" y="261.7">A</text>
<text x="105.7" y="266.8">25,00</text>
<text x="124" y="266.8">9,00</text>
<text x="316" y="283.8">module</text>
<text x="394.2" y="285">4 / 4</text>
<text x="33.7" y="290.9">6</text>
<text x="103.7" y="290.9">5</text>
<text x="173.7" y="290.9">4</text>
<text x="243.7" y="290.9">3</text>
<text x="313.7" y="290.9">2</text>
<text x="383.7" y="290.9">1</text>
</g>
<g font-size="4.6">
<text x="245.6" y="196.5">⌀3,00</text>
<text x="174.8" y="232.9" transform="rotate(-16 174.8 232.9)">⌀2,60</text>
</g>
<g font-size="3.4">
<text x="241" y="266">Dawid</text>
<text x="361" y="266">02.10.2024</text>
</g>
<g font-size="2.7">
<text x="241" y="260.1">Designed by</text>
<text x="273" y="260.1">Checked by</text>
<text x="298" y="260.1">Approved by</text>
<text x="330.3" y="260">Date</text>
<text x="361" y="260">Date</text>
<text x="378.4" y="280.1">Edition</text>
<text x="396.6" y="280.1">Sheet</text>
</g>
</svg>
